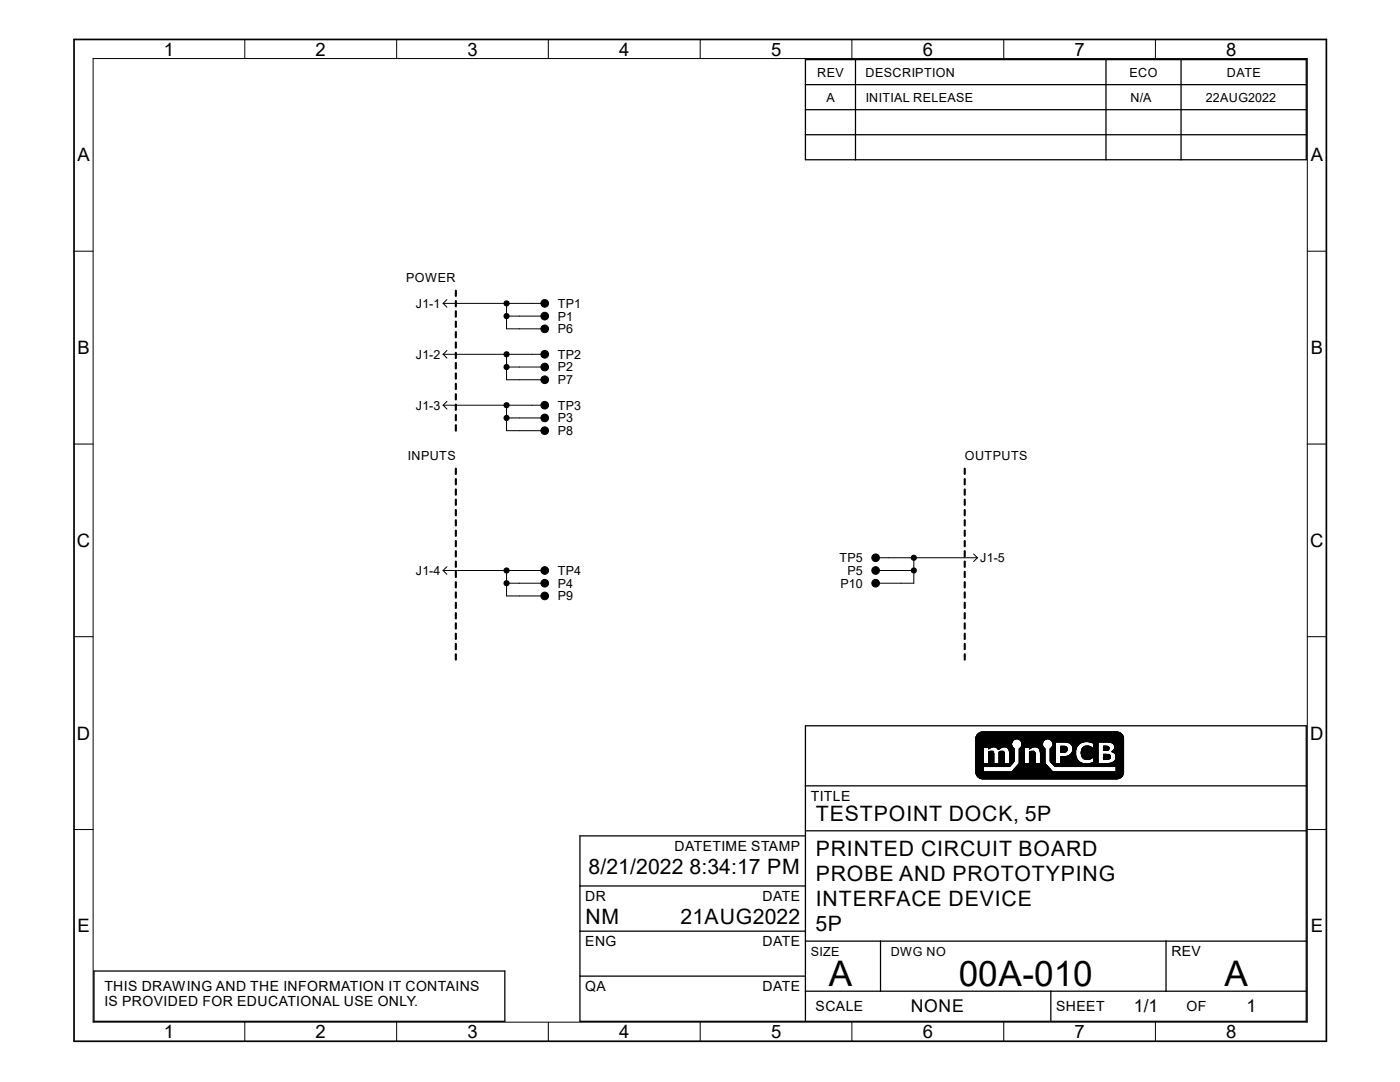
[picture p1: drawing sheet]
<svg xmlns="http://www.w3.org/2000/svg" width="279mm" height="216mm" viewBox="0 0 279 216" stroke-linecap="round" stroke-linejoin="round" font-family="sans-serif">
<path d="M14.8 7.9h249.9v199.9h-249.9z" fill="none" stroke="#000" stroke-width=".34"/>
<g fill="none" stroke="#000" stroke-width=".2">
<path d="M18.6 11.7h242.3v192.3h-242.3zM48.9 7.9v3.8M79.2 7.9v3.8M109.4 7.9v3.8M139.7 7.9v3.8M170 7.9v3.8M200.3 7.9v3.8M230.6 7.9v3.8M14.8 50.1h3.8M89.2 59.8l-.8 .7M260.9 50.1h3.8M88.4 60.5h20.3"/>
<path d="M88.4 60.5l.8 .8M88.4 70.7h20.3M88.4 70.7l.8 .8M89.2 69.9l-.8 .8M101.1 63.1h7.6M101.1 73.2h7.6M101.1 60.5v5.1h7.6M101.1 70.7v5.1h7.6M14.8 88.6h3.8M88.4 80.9h20.3M88.4 80.9l.8 .7M89.2 80.1l-.8 .8"/>
<path d="M101.1 83.4h7.6M101.1 80.9v5h7.6M260.9 88.6h3.8M88.4 113.8h20.3M88.4 113.8l.8 .8M89.2 113.1l-.8 .7M101.1 116.4h7.6M101.1 113.8v5.1h7.6M174.8 113.8h7.6M174.8 111.3h20.3M182.4 111.3v5.1h-7.6M194.3 110.5l.8 .8"/>
<path d="M195.1 111.3l-.8 .8M14.8 127h3.8M260.9 127h3.8M194.7 154.2h29.5M194.7 154.1h29.5M194.7 154h29.5M194.7 154h1.5M194.7 153.9h1.5M194.7 153.8h1.5M194.7 153.7h1.5M194.7 153.6h1.5M194.7 153.5h1.5"/>
<path d="M194.7 153.4h1.5M194.7 153.3h1.5M194.7 153.2h1.5M194.7 153.1h1.5M194.7 153h1.5M194.7 152.9h6.8M194.7 152.8h6.9M194.7 152.8h7M194.7 152.7h7M194.7 152.6h7.1M194.7 152.5h7.2M194.7 152.4h7.3"/>
<path d="M194.7 152.3h1.5M194.7 152.2h1.5M194.7 152.1h1.5M194.7 152h1.5M194.7 151.9h1.5M194.7 151.8h1.5M194.7 151.7h1.5M194.7 151.6h1.5M194.7 151.5h1.5M194.7 151.4h1.5M194.7 151.3h1.5M194.7 151.2h1.5"/>
<path d="M194.7 151.1h1.5M194.7 151h1.5M194.7 150.9h1.5M194.7 150.8h1.5M194.7 150.7h1.5M194.7 150.6h1.5M194.7 150.5h1.5M194.7 150.4h1.5M194.7 150.3h1.5M194.7 150.2h1.5M194.7 150.1h1.5M194.7 150h1.5"/>
<path d="M194.7 149.9h1.5M194.7 149.8h1.5M194.7 149.7h1.5M194.7 149.6h1.5M194.7 149.5h1.5M194.7 149.4h1.5M194.7 149.3h1.5M194.7 149.2h1.5M194.7 149.1h3.2M194.7 149h7.4M194.7 149h7.3M194.7 148.9h7.3"/>
<path d="M194.7 148.8h7.3M194.7 148.7h7.2M194.7 148.6h7.2M194.7 148.5h7.2M194.7 148.4h7.2M194.7 148.3h7.2M194.7 148.2h7.3M194.7 148.1h7.3M194.7 148h7.3M194.7 147.9h7.4M194.7 147.8h7.4M194.7 147.8h7.5"/>
<path d="M194.7 147.7h7.5M194.7 147.6h7.7M194.7 147.5h7.9M194.7 147.5h8M194.7 147.4h29.5M194.7 147.3h29.5M194.8 154.3h29.4M194.8 154.2h29.4M194.8 147.2h29.4M194.8 147.1h29.4M194.8 154.6h29.4M194.8 154.5h29.4"/>
<path d="M194.8 154.4h29.4M194.8 147h29.4M194.8 146.9h29.4M194.9 154.6h29.2M194.9 146.9h29.2M194.9 146.8h29.2M194.9 154.8h29.1M194.9 154.7h29.2M194.9 146.7h29.2M194.9 146.7h29.1M195 154.9h29M195 154.8h29"/>
<path d="M195 146.6h29M195 146.6h28.9M195.1 146.5l28.8 .1M195.1 155h28.8M195.1 146.5h28.8M195.2 155h28.6M195.2 146.4h28.6M195.2 155.1h28.6M195.2 155.1h28.5M195.2 146.3h28.5M195.3 155.2h28.4M195.3 146.3h28.4"/>
<path d="M195.4 155.2h28.2M195.5 146.2h28.1M195.5 155.3h28M195.5 146.2h28M195.6 155.3h27.8M195.6 146.1h27.8M195.7 155.4h27.6M195.7 146.1h27.6M195.8 155.4h27.4M195.9 146h27.2M196 155.4h27M196 146h27"/>
<path d="M197.3 152.3h1M197.3 152.2h1M197.3 152.1h1M197.3 152h1M197.3 151.9h1M197.3 151.8h1M197.3 151.7h1M197.3 151.6h1M197.3 151.5h1M197.3 151.4h1M197.3 151.3h1M197.3 151.2h1"/>
<path d="M197.3 151.1h1M197.3 151h1M197.3 150.9h1M197.3 150.8h1M197.3 150.7h1M197.3 150.6h1M197.3 150.5h1M197.3 150.4h1M197.3 150.3h1M197.3 150.2h1M197.3 150.1h1M197.3 150.1h.9"/>
<path d="M197.3 150h.9M197.3 149.4h.1M197.3 149.3h.3M197.3 149.2h.4M197.4 150h.8M197.5 149.9h.7M197.5 149.3l-.2 .1M197.6 149.9h.5M198.2 149.1h-3.5M198.4 149.1h1.9M198.7 149.1h1.3M198.8 149.2h1.1"/>
<path d="M198.9 149.2h.9M199 149.3h.7M199.1 149.3h.5M199.1 149.4h.4M199.2 149.5h.2M199.2 149.6h.1M199.2 149.5h.1M199.4 152.3h1M199.4 152.2h1M199.4 152.1h1M199.4 152h1M199.4 151.9h1"/>
<path d="M199.4 151.8h1M199.4 151.7h1M199.4 151.6h1M199.4 151.5h1M199.4 151.4h1M199.4 151.3h1M199.4 151.2h1M199.4 151.1h1M199.4 151h1M199.4 150.9h1M199.4 150.8h1M199.4 150.7h1"/>
<path d="M199.4 150.6h1M199.4 150.5h1M199.4 150.4h1M199.4 150.3h1M199.4 150.2h1M199.4 150.1h1M199.4 150h1M199.5 150h.8M199.6 149.9h.6M200.5 149.1h1.6M200.9 149.1h1.2M201 149.2h1.2"/>
<path d="M201.1 149.3h1.2M201.2 149.3l1.2 .1M201.3 149.4h1.1M201.3 149.5h1.1M201.3 149.6h1.1M201.4 149.7h1M201.4 149.9h1M201.4 149.8h1M201.5 152.3h.6M201.5 152.2h.6M201.5 152.2h.7M201.5 152.1h.8"/>
<path d="M201.5 152h.8M201.5 152h.9M201.5 151.9h.9M201.5 151.8h.9M201.5 151.7h.9M201.5 151.6h.9M201.5 151.5h.9M201.5 151.4h.9M201.5 151.3h.9M201.5 151.2h.9M201.5 151.1h.9M201.5 151h.9"/>
<path d="M201.5 150.9h.9M201.5 150.8h.9M201.5 150.7h.9M201.5 150.6h.9M201.5 150.5h.9M201.5 150.4h.9M201.5 150.3h.9M201.5 150.2h.9M201.5 150.1h.9M201.5 150h.9M201.5 149.9h.9M201.5 153h-6.8"/>
<path d="M201.8 152.7h-7.1M201.9 148.2l-7.2 .1M202 154h8.1M202 153.9h8M202.1 153.8h7.8M202.1 147.9l-7.4 .1M202.2 153.7h7.6M202.3 153.6h7.5M202.3 152.1h-.8M202.3 153.6h7.4M202.3 153.5h7.4M202.3 147.7h-7.6"/>
<path d="M202.4 153.5h7.2M202.4 153.4h7.1M202.5 153.4h7M202.5 153.3h7M202.6 153.3h6.9M202.6 153.2h6.8M202.7 153.2h6.6M202.7 153.1h6.6M202.8 153.1h6.5M202.8 153h6.4M202.9 152.9h6.2M202.9 152.9h6.1"/>
<path d="M203 152.8h6M203.1 152.7h5.9M203.1 152.7h5.8M203.1 147.5h5.8M203.2 152.6h5.6M203.2 152.5h5.5M203.3 152.5h5.4M203.3 152.4h5.4M203.3 147.5h5.4M203.4 152.4h5.2M203.4 152.3h1M203.4 152.2h1"/>
<path d="M203.4 152.1h1M203.4 152h1M203.4 151.9h1M203.4 151.8h1M203.4 151.7h1M203.4 151.6h1M203.4 151.5h1M203.4 151.4h1M203.4 151.3h1M203.4 151.2h1M203.4 151.1h1M203.4 151h1"/>
<path d="M203.4 150.9h1M203.4 150.8h1M203.4 150.7h1M203.4 150.6h1M203.4 150.5h1M203.4 150.4h1M203.4 150.3h1M203.4 150.2h1M203.4 150.1h1M203.4 150h1M203.4 149.9h1M203.4 149.8h1"/>
<path d="M203.4 149.7h1M203.4 149.6h1M203.4 149.5h1M203.4 149.4h1M203.4 147.6h5.2M203.5 149.4h.9M203.5 147.6h5M203.5 147.7h5M203.6 149.3h.8M203.6 149.2h.8M203.7 149.2h.7M203.7 147.8h4.6"/>
<path d="M203.7 147.7h4.7M203.8 149.1h2.2M203.8 147.9h4.4M203.8 147.8h4.5M203.8 149h4.4M203.8 148.9h4.4M203.8 148h4.4M203.9 148.9h4.2M203.9 148.1h4.2M203.9 148.8h4.2M203.9 148.7h4.2M203.9 148.2h4.2"/>
<path d="M204 148.6h4.1M204 148.5h4.1M204 148.4h4.1M204 148.3h4.1M205.4 152.3h1.2M205.4 152.2h1.2M205.4 152.1h1.2M205.4 152h1.2M205.4 151.9h1.2M205.4 151.8h1.2M205.4 151.7h1.2M205.4 151.6h1.2"/>
<path d="M205.4 151.5h1.2M205.4 151.4h1.2M205.4 151.3h1.2M205.4 151.2h1.2M205.4 151.1h1.2M205.4 151h1.2M205.4 150.9h1.2M205.4 150.8h1.2M205.4 150.7h1.2M205.4 150.6h1.2M205.4 150.5h1.2M205.4 150.4h1.2"/>
<path d="M205.4 150.3h1.2M205.4 150.3h1.1M205.4 150.2h1.1M205.4 150.1h1.1M205.4 150h1.1M205.4 149.4h.2M205.4 149.3h.3M205.4 149.2h.4M205.4 149.2h.5M205.5 149.4l-.1 .1M205.6 150h.9M205.7 149.9h.7"/>
<path d="M205.7 149.3l-.3 .1M205.7 149.9h.6M206.4 149.1h-2.6M206.7 149.1h1.5M207 149.1h1.3M207.1 149.2h1.2M207.2 149.2h1.2M207.3 149.3l1.2 .1M207.3 149.3h1.1M207.4 149.4h1.1M207.4 149.5h1.1M207.5 149.6h1"/>
<path d="M207.5 149.5h1M207.5 149.7h1M207.6 149.9h.9M207.6 149.8h.9M207.6 149.7h.9M207.6 150.1h.9M207.6 150h.9M207.6 152.3h.9M207.6 152.2h.9M207.6 152.1h.9M207.6 152h.9M207.6 151.9h.9"/>
<path d="M207.6 151.8h.9M207.6 151.7h.9M207.6 151.6h.9M207.6 151.5h.9M207.6 151.4h.9M207.6 151.3h.9M207.6 151.2h.9M207.6 151.1h.9M207.6 151h.9M207.6 150.9h.9M207.6 150.8h.9M207.6 150.7h.9"/>
<path d="M207.6 150.6h.9M207.6 150.5h.9M207.6 150.4h.9M207.6 150.3h.9M207.6 150.2h.9M209.3 147.5h14.9M209.5 147.5h14.7M209.5 147.6h14.7M209.6 151.9h1M209.6 151.8h1M209.6 151.7h1M209.6 151.6h1"/>
<path d="M209.6 151.5h1M209.6 151.4h1M209.6 151.3h1M209.6 151.2h1M209.6 151.1h1M209.6 151h1M209.6 150.9h1M209.6 150.8h1M209.6 150.7h1M209.6 150.6h1M209.6 150.5h1M209.6 150.4h1"/>
<path d="M209.6 150.3h1M209.6 150.2h1M209.6 150.1h1M209.6 150h1M209.6 149.9h1M209.6 149.8h1M209.6 149.7h1M209.6 149.6h1M209.6 149.5h1M209.6 149.4h1M209.6 147.6h14.6M209.6 152h1"/>
<path d="M209.7 152h.9M209.7 147.7h14.5M209.7 152.1h.9M209.8 149.3h.8M209.8 149.2h.8M209.8 152.2h.8M209.8 147.7h14.4M209.8 147.8h14.4M209.9 152.3h.7M209.9 149.1h.7M209.9 147.9h14.3M209.9 147.8h14.3"/>
<path d="M210 152.4h6.3M210 152.3h.6M210 149h.6M210 148h14.2M210 152.4h14.2M210 148.9h.6M210 148.1h6.2M210 148h6.5M210.1 152.5h14.1M210.1 148.8h.5M210.1 148.7h.5M210.1 148.2h.5"/>
<path d="M210.1 148.1h.5M210.1 148.6h.5M210.1 148.5h.5M210.1 148.4h.5M210.1 148.3h.5M210.2 152.6h14M210.2 152.7h14M210.3 152.7h13.9M210.4 152.8h13.8M210.4 152.9h13.8M210.5 153h13.7M211.7 152.3h4.4"/>
<path d="M211.7 152.3h4.3M211.7 152.2h4.2M211.7 152.2h4.1M211.7 152.1h3.9M211.7 152.1h3.8M211.7 152h3.7M211.7 151.9h3.6M211.7 151.8h3.6M211.7 151.8h3.5M211.7 151.8h3.4M211.7 151.7h3.4M211.7 151.6h3.4"/>
<path d="M211.7 151.6h3.3M211.7 151.5h3.3M211.7 151.4h3.2M211.7 151.3h3.2M211.7 151.3h3.1M211.7 151.2h3.1M211.7 151.1h3.1M211.7 151h3.1M211.7 151h3M211.7 150.2h.5M211.7 150.1h.9M211.7 150h1"/>
<path d="M211.7 150h1.1M211.7 149.9h1.1M211.7 149.8h1.2M211.7 149.7h1.2M211.7 149.6h1.3M211.7 149.5h1.3M211.7 149.4h1.3M211.7 149.3h1.3M211.7 149.3h1.2M211.7 149.2h1.2M211.7 149.1h1.2M211.7 149h1.1"/>
<path d="M211.7 149h1M211.7 148.9h.9M211.7 148.9h.7M212.8 150.9h1.9M212.9 150.9h1.8M212.9 149.9h-1.2M212.9 148.1h3.1M213.1 150.8h1.6M213.1 148.2h2.8M213.2 150.8h1.5M213.2 148.2h2.6M213.3 150.7h1.4"/>
<path d="M213.4 150.7h1.3M213.5 148.3h2.1M213.5 150.6h1.2M213.6 150.6h1.1M213.6 150.5h1.1M213.6 148.4h1.9M213.7 150.5h1M213.7 148.5h1.7M213.7 148.4h1.7M213.7 150.4h1M213.8 150.4h.9M213.8 150.3h.9"/>
<path d="M213.8 148.5h1.5M213.8 148.6h1.5M213.9 150.3h.8M213.9 150.2h.8M213.9 148.6h1.3M213.9 148.7h1.2M214 150.1h.7M214 148.8h1.1M214 150h.7M214 148.9h1M214 148.8h1M214 149.9h.7"/>
<path d="M214 149.8h.7M214 149h.9M214 149h1M214.1 149.8h.6M214.1 149.7h.6M214.1 149.1h.7M214.1 149.1h.8M214.1 149.6h.6M214.1 149.5h.6M214.1 149.4h.7M214.1 149.3h.7M214.1 149.2h.7"/>
<path d="M215.8 150.5h3.3M215.8 150.4h3.3M215.8 150.3h3.3M215.8 150.2h3.3M215.8 150.1h3.3M215.8 150h3.3M215.8 150.7h3.3M215.8 150.6h3.3M215.8 149.9h3.3M215.8 149.8h3.3M215.8 149.7h3.3M215.9 150.9h3.2"/>
<path d="M215.9 150.8h3.2M215.9 149.6h3.2M215.9 149.5h3.2M215.9 151h3.2M215.9 149.4h3.2M216 151.1h2.1M216 149.3l2.1 .1M216 149.3h2M216.1 151.2h1.9M216.1 149.2h1.9M216.1 151.3h1.8M216.1 149.2h1.8"/>
<path d="M216.2 149.1h1.7M216.2 149.1h1.6M216.2 151.4h1.5M216.2 151.3h1.6M216.3 151.4h1.3M216.3 149h1.4M216.4 149h1.2M216.4 151.5h1.2M216.4 148.9h1.1M216.5 151.5h1M216.5 148.9h.9M216.6 151.6h.7"/>
<path d="M216.7 148.8h.5M217.2 148h7M217.3 152.4h6.9M217.5 148.1h6.7M217.6 152.3h1.5M217.7 152.3h1.4M217.7 148.1h1.4M217.8 148.2h1.3M217.8 152.2h1.3M217.9 152.2h1.2M217.9 148.2h1.2M218.1 152.1h1"/>
<path d="M218.2 148.3h.9M218.3 152.1h.8M218.3 152h.8M218.3 151.9h.8M218.3 151.8h.8M218.3 151.7h.8M218.3 151.6h.8M218.3 151.5h.8M218.3 151.4h.8M218.3 151.3h.8M218.3 151.2h.8M218.3 151.1h.8"/>
<path d="M218.3 149.3h.8M218.3 149.2h.8M218.3 149.1h.8M218.3 149h.8M218.3 148.9h.8M218.3 148.8h.8M218.3 148.7h.8M218.3 148.6h.8M218.3 148.5h.8M218.3 148.4h.8M220.2 151.6h.8M220.2 151.5h1"/>
<path d="M220.2 151.5h1.1M220.2 151.4h1.2M220.2 151.4h1.3M220.2 151.3h1.3M220.2 151.2h1.4M220.2 151.1h1.4M220.2 151h1.4M220.2 150.9h1.4M220.2 150.8h1.4M220.2 150.7h1.4M220.2 150.7h1.3M220.2 150.6h1.2"/>
<path d="M220.2 150.5h1.1M220.2 150.5h.6M220.2 149.7h.8M220.2 149.7h.9M220.2 149.6h1.1M220.2 149.5h1.1M220.2 149.4h1.1M220.2 149.3h1.1M220.2 149.2h1.1M220.2 149.1h1.1M220.2 149h1M220.2 148.9h.9"/>
<path d="M220.2 148.9h.8M221.2 152.3h3M221.2 149.6h-1M221.5 152.3h2.7M221.5 148.1h2.7M221.6 148.2h2.6M221.7 152.2h2.5M221.8 148.2h2.4M221.9 152.2h2.3M221.9 150h2.3M221.9 149.9h2.3M222 149.9h2.2"/>
<path d="M222 152.1h2.2M222 148.3h2.2M222.1 150.1h2.1M222.1 149.8h2.1M222.1 148.3h2.1M222.1 148.4h2.1M222.2 152.1h2M222.2 149.7h2M222.2 152h2M222.2 150.2h2M222.2 148.5h2M222.2 148.4h2"/>
<path d="M222.3 149.6h1.9M222.3 148.5h1.9M222.3 151.9h1.9M222.3 149.5h1.9M222.3 148.6h1.9M222.4 151.9h1.8M222.4 150.2h1.8M222.4 149.5h1.8M222.4 149.4h1.8M222.4 148.7h1.8M222.4 150.3h1.8M222.4 149.3h1.8"/>
<path d="M222.4 148.8h1.8M222.5 151.8h1.7M222.5 150.3h1.7M222.5 149.3h1.7M222.5 149.2h1.7M222.5 149.1h1.7M222.5 149h1.7M222.5 148.9h1.7M222.5 151.7h1.7M222.5 150.4h1.7M222.6 151.6h1.6M222.6 150.5h1.6"/>
<path d="M222.6 151.5h1.6M222.6 150.6h1.6M222.7 151.4h1.5M222.7 150.7h1.5M222.7 150.6h1.5M222.7 151.3h1.5M222.7 151.2h1.5M222.7 151.1h1.5M222.7 151h1.5M222.7 150.9h1.5M222.7 150.8h1.5M222.8 154h1.4"/>
<path d="M222.8 153.9h1.4M222.8 153.8h1.4M222.8 153.7h1.4M222.8 153.6h1.4M222.8 153.5h1.4M222.8 153.4h1.4M222.8 153.3h1.4M222.8 153.2h1.4M222.8 153.1h1.4M222.8 153h1.4M223.9 154.9h-28.8M224.1 154.6l-29.2 .1"/>
<path d="M14.8 165.5h3.8M260.9 165.5h3.8M48.9 204v3.8M79.2 204v3.8M109.4 204v3.8M139.7 204v3.8M170 204v3.8M200.3 204v3.8M230.6 204v3.8"/>
<circle cx="101.1" cy="60.5" r=".51"/>
<circle cx="101.1" cy="63.1" r=".51"/>
<circle cx="101.1" cy="73.2" r=".51"/>
<circle cx="101.1" cy="70.7" r=".51"/>
<circle cx="108.7" cy="60.5" r=".76"/>
<circle cx="108.7" cy="63.1" r=".76"/>
<circle cx="108.7" cy="73.2" r=".76"/>
<circle cx="108.7" cy="65.6" r=".76"/>
<circle cx="108.7" cy="75.8" r=".76"/>
<circle cx="108.7" cy="70.7" r=".76"/>
<circle cx="101.1" cy="80.9" r=".51"/>
<circle cx="101.1" cy="83.4" r=".51"/>
<circle cx="108.7" cy="83.4" r=".76"/>
<circle cx="108.7" cy="85.9" r=".76"/>
<circle cx="108.7" cy="80.9" r=".76"/>
<circle cx="101.1" cy="113.8" r=".51"/>
<circle cx="101.1" cy="116.4" r=".51"/>
<circle cx="108.7" cy="113.8" r=".76"/>
<circle cx="108.7" cy="116.4" r=".76"/>
<circle cx="108.7" cy="118.9" r=".76"/>
<circle cx="174.8" cy="113.8" r=".76"/>
<circle cx="174.8" cy="111.3" r=".76"/>
<circle cx="174.8" cy="116.4" r=".76"/>
<circle cx="182.4" cy="111.3" r=".51"/>
<circle cx="182.4" cy="113.8" r=".51"/>
</g>
<g fill="none" stroke="#000" stroke-width=".25">
<path d="M160.7 11.9h100v20h-100zM160.7 16.9h100M170.7 11.9v20M220.7 11.9v20M235.7 11.9v20M160.7 26.9h100M160.7 21.9h100M160.7 156.8h100M115.7 176.8h45M160.7 166.8h-45v37h145v-59h-100v59M160.7 165.8h100M18.8 193.8h82v10h-82z"/>
<path d="M115.7 194.8h45M115.7 185.8h45M160.7 187.8h100M160.7 197.8h100M175.7 187.8v10M209.7 197.8v6M232.7 187.8v10"/>
</g>
<g fill="none" stroke="#000" stroke-width=".42">
<path d="M91 58v1.1M91 60.1v1M91 62.1v1.1M91 64.2v1M91 66.3v1M91 68.3v1.1M91 70.4v1.1M91 72.4v1.1M91 74.5v1.1M91 76.6v1M91 78.7v1M91 80.7v1.1"/>
<path d="M91 82.8v1.1M91 84.8v1.1M91 93.5v1.1M91 95.6v1M91 97.7v1M91 99.7v1.1M192.5 93.5v1.1M192.5 95.6v1M192.5 97.7v1M192.5 99.7v1.1M91 101.8v1M91 103.8v1.1"/>
<path d="M91 105.9v1M91 107.9v1.1M91 110v1M91 112.1v1M91 114.1v1M91 116.2v1M91 118.2v1.1M192.5 101.8v1M192.5 103.8v1.1M192.5 105.9v1M192.5 107.9v1.1M192.5 110v1"/>
<path d="M192.5 112.1v1M192.5 114.1v1M192.5 116.2v1M192.5 118.2v1.1M91 120.3v1M91 122.3v1.1M91 124.4v1M91 126.4v1.1M91 128.5v1M91 130.6v1M192.5 120.3v1M192.5 122.3v1.1"/>
<path d="M192.5 124.4v1M192.5 126.4v1.1M192.5 128.5v1M192.5 130.6v1"/>
</g>
<g fill="#000">
<circle cx="101.1" cy="60.5" r=".51"/>
<circle cx="101.1" cy="63.1" r=".51"/>
<circle cx="101.1" cy="73.2" r=".51"/>
<circle cx="101.1" cy="70.7" r=".51"/>
<circle cx="108.7" cy="60.5" r=".76"/>
<circle cx="108.7" cy="63.1" r=".76"/>
<circle cx="108.7" cy="73.2" r=".76"/>
<circle cx="108.7" cy="65.6" r=".76"/>
<circle cx="108.7" cy="75.8" r=".76"/>
<circle cx="108.7" cy="70.7" r=".76"/>
<circle cx="101.1" cy="80.9" r=".51"/>
<circle cx="101.1" cy="83.4" r=".51"/>
<circle cx="108.7" cy="83.4" r=".76"/>
<circle cx="108.7" cy="85.9" r=".76"/>
<circle cx="108.7" cy="80.9" r=".76"/>
<circle cx="101.1" cy="113.8" r=".51"/>
<circle cx="101.1" cy="116.4" r=".51"/>
<circle cx="108.7" cy="113.8" r=".76"/>
<circle cx="108.7" cy="116.4" r=".76"/>
<circle cx="108.7" cy="118.9" r=".76"/>
<circle cx="174.8" cy="113.8" r=".76"/>
<circle cx="174.8" cy="111.3" r=".76"/>
<circle cx="174.8" cy="116.4" r=".76"/>
<circle cx="182.4" cy="111.3" r=".51"/>
<circle cx="182.4" cy="113.8" r=".51"/>
</g>
<g font-size="7">
<text x="165.4" y="196.8">A</text>
<text x="191.3" y="196.8">00A-010</text>
<text x="244.4" y="196.8">A</text>
</g>
<g font-size="4.2">
<text x="162.8" y="163.8">TESTPOINT DOCK, 5P</text>
<text x="162.8" y="170.8">PRINTED CIRCUIT BOARD</text>
<text x="117.5" y="174.3">8/21/2022 8:34:17 PM</text>
<text x="162.8" y="175.8">PROBE AND PROTOTYPING</text>
<text x="116.8" y="184.3">NM</text>
<text x="135.8" y="184.3">21AUG2022</text>
<text x="162.7" y="185.8">5P</text>
<text x="162.8" y="180.8">INTERFACE DEVICE</text>
</g>
<g font-size="3.7">
<text x="32.7" y="11.1">1</text>
<text x="63" y="11.1">2</text>
<text x="93.3" y="11.1">3</text>
<text x="123.6" y="11.1">4</text>
<text x="153.9" y="11.1">5</text>
<text x="184.1" y="11.1">6</text>
<text x="214.5" y="11.1">7</text>
<text x="244.7" y="11.1">8</text>
<text x="15.5" y="32.2">A</text>
<text x="261.6" y="32.2">A</text>
<text x="15.5" y="70.7">B</text>
<text x="261.6" y="70.7">B</text>
<text x="15.4" y="109.1">C</text>
<text x="261.5" y="109.1">C</text>
<text x="15.4" y="147.6">D</text>
<text x="261.5" y="147.6">D</text>
<text x="15.5" y="186.1">E</text>
<text x="261.6" y="186.1">E</text>
<text x="32.7" y="207.2">1</text>
<text x="63" y="207.2">2</text>
<text x="93.3" y="207.2">3</text>
<text x="123.6" y="207.2">4</text>
<text x="153.9" y="207.2">5</text>
<text x="184.1" y="207.2">6</text>
<text x="214.5" y="207.2">7</text>
<text x="244.7" y="207.2">8</text>
</g>
<g font-size="3.5">
<text x="181.8" y="202">NONE</text>
<text x="226.3" y="202">1/1</text>
<text x="248.8" y="202">1</text>
</g>
<g font-size="2.8">
<text x="161.8" y="159.8">TITLE</text>
<text x="134.6" y="169.8">DATETIME STAMP</text>
<text x="116.8" y="179.8">DR</text>
<text x="152.2" y="179.8">DATE</text>
<text x="116.8" y="188.8">ENG</text>
<text x="152.2" y="188.8">DATE</text>
<text x="233.8" y="190.8">REV</text>
<text x="20.8" y="197.8">THIS DRAWING AND THE INFORMATION IT CONTAINS</text>
<text x="116.8" y="197.8">QA</text>
<text x="152.2" y="197.8">DATE</text>
<text x="20.8" y="200.8">IS PROVIDED FOR EDUCATIONAL USE ONLY.</text>
<text x="162.8" y="201.8">SCALE</text>
<text x="210.8" y="201.8">SHEET</text>
<text x="236.8" y="201.8">OF</text>
</g>
<g font-size="2.5">
<text x="163.1" y="15.3">REV</text>
<text x="172.8" y="15.3">DESCRIPTION</text>
<text x="225.4" y="15.3">ECO</text>
<text x="244.9" y="15.3">DATE</text>
<text x="164.9" y="20.3">A</text>
<text x="172.8" y="20.3">INITIAL RELEASE</text>
<text x="225.6" y="20.3">N/A</text>
<text x="240.7" y="20.3">22AUG2022</text>
<text x="81.1" y="56.3">POWER</text>
<text x="83" y="61.4">J1-1</text>
<text x="111.3" y="64">P1</text>
<text x="111.3" y="61.4">TP1</text>
<text x="83" y="71.6">J1-2</text>
<text x="111.3" y="66.5">P6</text>
<text x="111.3" y="71.6">TP2</text>
<text x="111.3" y="74.1">P2</text>
<text x="111.3" y="76.7">P7</text>
<text x="83" y="81.7">J1-3</text>
<text x="111.3" y="81.7">TP3</text>
<text x="111.3" y="84.3">P3</text>
<text x="111.3" y="86.8">P8</text>
<text x="81.4" y="91.9">INPUTS</text>
<text x="192.6" y="91.9">OUTPUTS</text>
<text x="167.5" y="112.2">TP5</text>
<text x="195.6" y="112.2">J1-5</text>
<text x="83" y="114.7">J1-4</text>
<text x="111.3" y="117.3">P4</text>
<text x="111.3" y="119.8">P9</text>
<text x="111.3" y="114.7">TP4</text>
<text x="167.7" y="117.3">P10</text>
<text x="169.1" y="114.7">P5</text>
<text x="161.8" y="190.8">SIZE</text>
<text x="177.8" y="190.8">DWG NO</text>
</g>
</svg>
